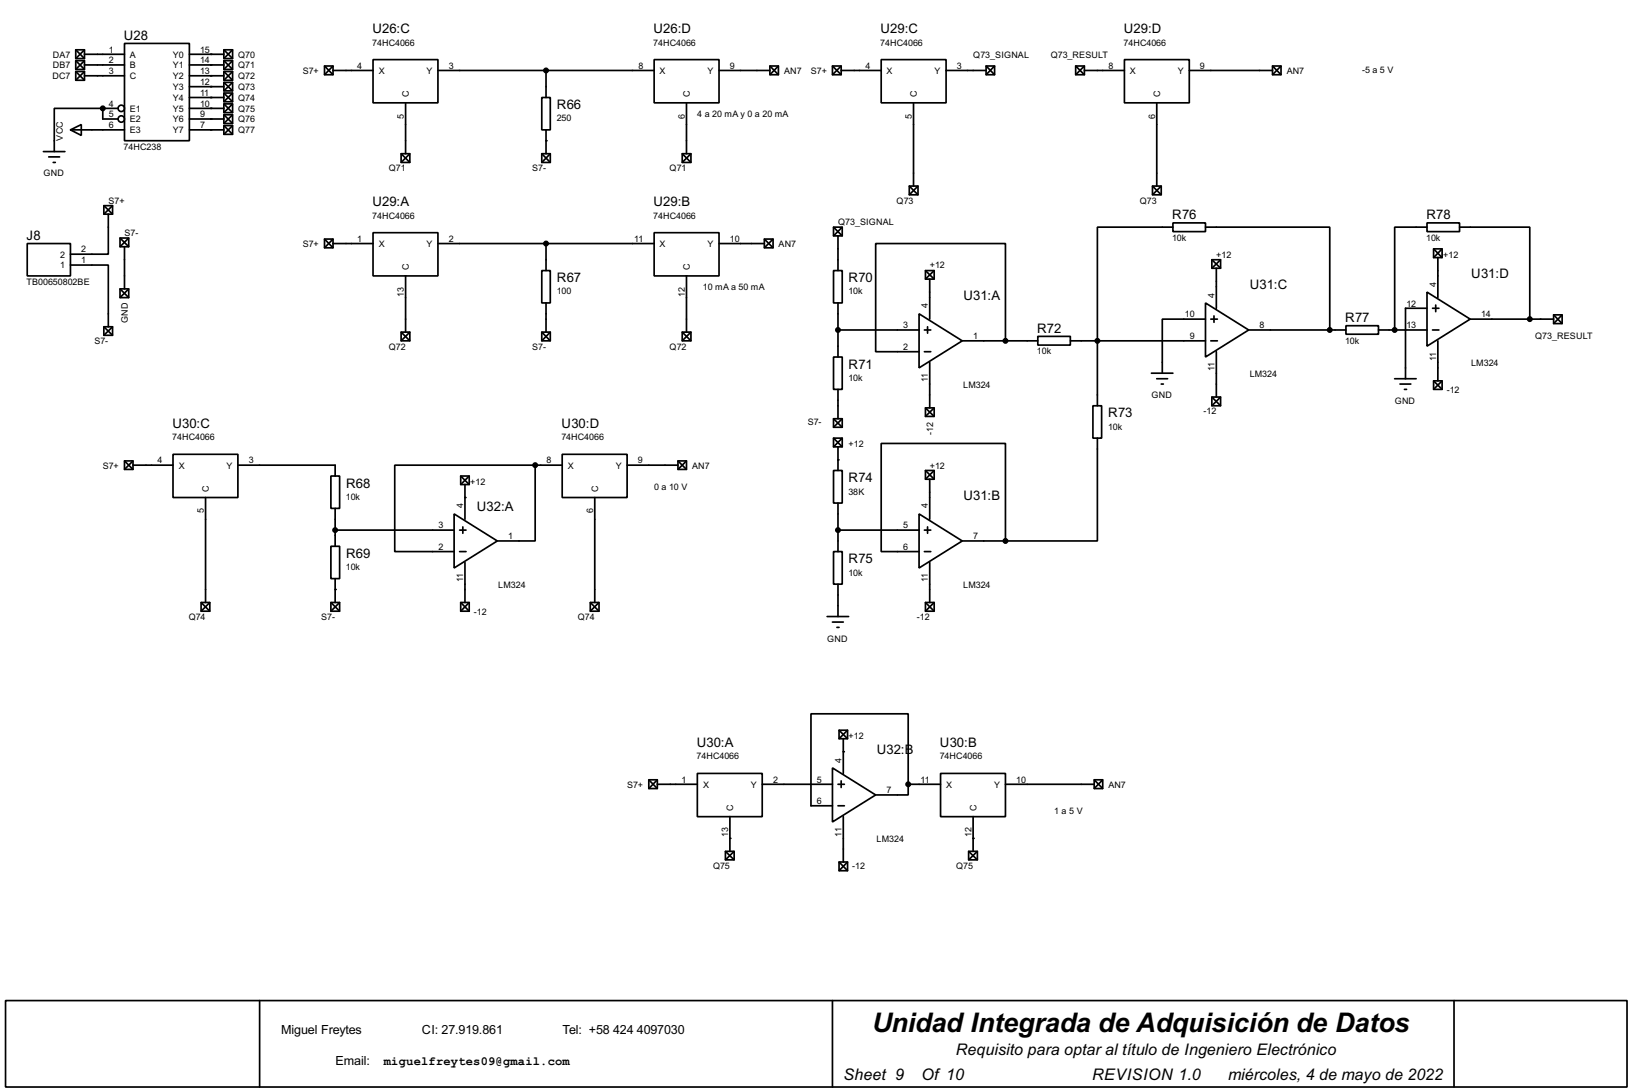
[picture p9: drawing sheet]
<svg xmlns="http://www.w3.org/2000/svg" width="383mm" height="256mm" viewBox="0 0 383 256" stroke-linecap="round" stroke-linejoin="round" font-family="sans-serif">
<g fill="none" stroke="#000" stroke-width=".4">
<path d="M17.8 11.7h2.1v2.1h-2.1zM17.8 14.3h2.1v2h-2.1zM17.8 16.8h2.1v2.1h-2.1zM17.8 11.7l2.1 2.1M17.8 14.3l2.1 2M17.8 16.8l2.1 2.1M19.9 12.8h9.4M19.9 15.3h9.4M19.9 17.8h9.4M19.9 11.7l-2.1 2.1M19.9 14.3l-2.1 2M19.9 16.8l-2.1 2.1"/>
<path d="M29.3 10.2h15.2v22.9h-15.2zM44.5 12.8h8.1M44.5 15.3h8.1M44.5 17.8h8.1M52.6 11.7h2.1v2.1h-2.1zM52.6 14.3h2.1v2h-2.1zM52.6 16.8h2.1v2.1h-2.1zM52.6 19.4h2.1v2h-2.1zM52.6 11.7l2.1 2.1M52.6 14.3l2.1 2M52.6 16.8l2.1 2.1M52.6 19.4l2.1 2"/>
<path d="M54.7 11.7l-2.1 2.1M54.7 14.3l-2.1 2M54.7 16.8l-2.1 2.1M54.7 19.4l-2.1 2M76.3 15.5h2v2.1h-2zM76.3 15.5l2 2.1M78.3 16.6h9.4M78.3 15.5l-2 2.1M87.7 14h15.2v10.2h-15.2zM102.9 16.6h50.8M128.3 16.6v6.3M153.7 14h15.3v10.2h-15.3z"/>
<path d="M169 16.6h11.9M180.9 15.5h2v2.1h-2zM180.9 15.5l2 2.1M182.9 15.5l-2 2.1M195.6 15.5h2.1v2.1h-2.1zM195.6 15.5l2.1 2.1M197.7 16.6h9.4M197.7 15.5l-2.1 2.1M207.1 14h15.2v10.2h-15.2zM222.3 16.6h9.4M231.7 15.5h2v2.1h-2zM231.7 15.5l2 2.1"/>
<path d="M233.7 15.5l-2 2.1M252.8 15.5h2v2.1h-2zM252.8 15.5l2 2.1M254.8 16.6h9.4M254.8 15.5l-2 2.1M264.2 14h15.3v10.2h-15.3zM279.5 16.6h19.5M299 15.5h2v2.1h-2zM299 15.5l2 2.1M301 15.5l-2 2.1M10.2 35.6h5.1M11.5 36.9h2.5"/>
<path d="M12.5 38.2h.5M16.6 30.5l2.5-1.2v2.5zM16.6 30.5h12.7M24.2 25.5h-11.4v10.1M24.2 25.5v2.5h3.5M24.2 25.5h3.5M44.5 30.5h8.1M44.5 20.4h8.1M44.5 22.9h8.1M44.5 25.5h8.1M44.5 28h8.1M52.6 21.9h2.1v2h-2.1z"/>
<path d="M52.6 24.4h2.1v2.1h-2.1zM52.6 27h2.1v2h-2.1zM52.6 29.5h2.1v2.1h-2.1zM52.6 21.9l2.1 2M52.6 24.4l2.1 2.1M52.6 27l2.1 2M52.6 29.5l2.1 2.1M54.7 21.9l-2.1 2M54.7 24.4l-2.1 2.1M54.7 27l-2.1 2M54.7 29.5l-2.1 2.1M94.3 36.1h2v2.1h-2z"/>
<path d="M94.3 36.1l2 2.1M95.3 24.2v11.9M96.3 36.1l-2 2.1M127.3 36.1h2v2.1h-2zM127.3 22.9h2v7.6h-2zM127.3 36.1l2 2.1M128.3 30.5v5.6M129.3 36.1l-2 2.1M160.3 36.1h2.1v2.1h-2.1zM160.3 36.1l2.1 2.1M161.3 24.2v11.9M162.4 36.1l-2.1 2.1"/>
<path d="M214.7 24.2v19.5M271.8 24.2v19.5M6.4 57.2h10.2v7.6h-10.2zM24.4 48.3h2.1v2h-2.1zM24.4 48.3l2.1 2M25.5 50.3v9.4h-8.9M26.5 48.3l-2.1 2M28.2 55.9h2.1v2.1h-2.1zM28.2 55.9l2.1 2.1M29.3 58v9.9M30.3 55.9l-2.1 2.1M76.3 56.2h2v2h-2z"/>
<path d="M76.3 56.2l2 2M78.3 57.2h9.4M78.3 56.2l-2 2M87.7 54.7h15.2v10.1h-15.2zM102.9 57.2h50.8M128.3 57.2v6.4M153.7 54.7h15.3v10.1h-15.3zM169 57.2h10.6M179.6 56.2h2.1v2h-2.1zM179.6 56.2l2.1 2M181.7 56.2l-2.1 2M195.9 53.4h2v2h-2z"/>
<path d="M195.9 53.4l2 2M196.9 55.4v8.2M197.9 53.4l-2 2M213.7 43.7h2v2.1h-2zM213.7 43.7l2 2.1M215.7 43.7l-2 2.1M270.8 43.7h2.1v2.1h-2.1zM270.8 43.7l2.1 2.1M272.9 43.7l-2.1 2.1M275.6 52.4h7.7v2h-7.7zM275.6 53.4h-17.7v41.9M283.3 53.4h29.2v24.1"/>
<path d="M335.3 52.4h7.7v2h-7.7zM335.3 53.4h-7.6v24.1M336.9 58.5h2v2h-2zM336.9 58.5l2 2M338.9 58.5l-2 2M343 53.4h16.5v21.6M16.6 62.3h8.9v14.5M24.4 76.8h2.1v2h-2.1zM24.4 76.8l2.1 2M26.5 76.8l-2.1 2M28.2 67.9h2.1v2h-2.1zM28.2 67.9l2.1 2"/>
<path d="M30.3 67.9l-2.1 2M94.3 78h2v2.1h-2zM94.3 78l2 2.1M95.3 64.8v13.2M96.3 78l-2 2.1M127.3 63.6h2v7.6h-2zM127.3 78h2v2.1h-2zM127.3 78l2 2.1M128.3 71.2v6.8M129.3 78l-2 2.1M160.3 78h2.1v2.1h-2.1zM160.3 78l2.1 2.1"/>
<path d="M161.3 64.8v13.2M162.4 78l-2.1 2.1M195.9 63.6h2v7.6h-2zM196.9 71.2v12.7M196.9 77.5h19.1M216 73.7l10.1 6.4-10.1 6.3zM217.2 77.5h1.5M217.5 63.6h2v2h-2zM217.5 63.6l2 2M218 76.8v1.5M218.5 65.6v9.4M219.5 63.6l-2 2"/>
<path d="M243.9 79h7.6v2.1h-7.6zM283.3 71.2l10.1 6.3-10.1 6.4zM283.3 75h-10.2v12.7M284.5 75h1.6M284.8 61h2v2h-2zM284.8 61l2 2M285.3 74.2v1.5M285.8 63v9.4M286.8 61l-2 2M293.4 77.5h22.9M316.3 76.5h7.6v2h-7.6zM323.9 77.5h11.4"/>
<path d="M335.3 68.6l10.2 6.4-10.2 6.3zM335.3 72.4h-5v16.6M336.6 77.5h1.5M336.6 72.4h1.5M337.4 71.7v1.5M337.9 60.5v9.4M345.5 75h19.6M365.1 74h2v2h-2zM365.1 74l2 2M367.1 74l-2 2M195.9 83.9h2v7.6h-2zM195.9 98.4h2v2h-2z"/>
<path d="M195.9 98.4l2 2M196.9 91.5v6.9M197.9 98.4l-2 2M217.2 82.6h1.5M217.5 95.8h2v2h-2zM217.5 95.8l2 2M218.5 85.1v10.7M219.5 95.8l-2 2M226.1 80.1h17.8M236.3 80.1v-22.9h-30.5v25.4h10.2M251.5 80.1h31.8M256.8 95.3h2.1v7.6h-2.1z"/>
<path d="M270.6 87.7h5M271.8 89h2.6M272.9 90.2h.5M284.5 80.1h1.6M284.8 93.3h2v2h-2zM284.8 93.3l2 2M285.8 82.6v10.7M286.8 93.3l-2 2M327.7 89h5.1M329 90.2h2.5M330 91.5h.5M336.9 89.5h2v2h-2z"/>
<path d="M336.9 89.5l2 2M337.9 80.1v9.4M338.9 89.5l-2 2M29.3 108.3h2v2h-2zM29.3 108.3l2 2M31.3 109.3h9.4M31.3 108.3l-2 2M40.7 106.7h15.2v10.2h-15.2zM48.3 116.9v24.6M55.9 109.3h22.9v2.5M77.8 111.8h2v7.6h-2zM78.8 119.4v8.9"/>
<path d="M108.3 111.8h2v2h-2zM108.3 111.8l2 2M109.3 113.8v8.2M110.3 111.8l-2 2M125.8 109.3h-33v20.3h13.9M125.8 109.3v17.8h-8.9M125.8 109.3h6.3M132.1 106.7h15.3v10.2h-15.3zM139.8 116.9v24.6M147.4 109.3h11.9M159.3 108.3h2v2h-2zM159.3 108.3l2 2"/>
<path d="M161.3 108.3l-2 2M195.9 110.5h2v7.7h-2zM195.9 102.9h2v2.1h-2zM195.9 102.9l2 2.1M196.9 105v5.5M196.9 118.2v11.4M197.9 102.9l-2 2.1M217.5 110.5h2v2.1h-2zM217.5 110.5l2 2.1M218.5 112.6v9.4M219.5 110.5l-2 2.1M257.9 102.9v24.2h-21.6"/>
<path d="M77.8 128.3h2v7.6h-2zM78.8 135.9v5.6M78.8 124.5h27.9M106.7 120.7l10.2 6.4-10.2 6.3zM108 124.5h1.5M108 129.6h1.5M108.8 123.8v1.5M109.3 132.1v9.4M195.9 129.6h2v7.6h-2zM196.9 137.2v7.6M196.9 124.5h19.1M216 120.7l10.1 6.4-10.1 6.3z"/>
<path d="M217.2 124.5h1.5M217.2 129.6h1.5M218 123.8v1.5M218.5 132.1v9.4M226.1 127.1h10.2M236.3 127.1v-22.9h-29.2v25.4h8.9M47.3 141.5h2v2.1h-2zM47.3 141.5l2 2.1M49.3 141.5l-2 2.1M77.8 141.5h2v2.1h-2zM77.8 141.5l2 2.1M79.8 141.5l-2 2.1"/>
<path d="M108.3 141.5h2v2.1h-2zM108.3 141.5l2 2.1M110.3 141.5l-2 2.1M138.7 141.5h2.1v2.1h-2.1zM138.7 141.5l2.1 2.1M140.8 141.5l-2.1 2.1M194.4 144.8h5M195.6 146.1h2.6M196.7 147.4h.5M217.5 141.5h2v2.1h-2zM217.5 141.5l2 2.1M219.5 141.5l-2 2.1"/>
<path d="M197.2 171.5h2v2h-2zM197.2 171.5l2 2M198.2 173.5v8.2M199.2 171.5l-2 2M152.5 183.2h2v2h-2zM152.5 183.2l2 2M154.5 184.2h9.4M154.5 183.2l-2 2M163.9 181.7h15.2v10.1h-15.2zM170.5 200h2v2h-2zM170.5 200l2 2M171.5 191.8v8.2"/>
<path d="M172.5 200l-2 2M179.1 184.2h16.5M195.6 180.4l10.2 6.3-10.2 6.4zM196.9 184.2h1.5M196.9 189.3h1.5M197.7 183.4v1.6M198.2 191.8v10.7M213.4 184.2v2.5h-7.6M213.4 184.2v-16.5h-22.8v21.6h5M213.4 184.2h7.6M221 181.7h15.3v10.1h-15.3zM227.6 200h2.1v2h-2.1z"/>
<path d="M227.6 200l2.1 2M228.7 191.8v8.2M229.7 200l-2.1 2M236.3 184.2h20.8M257.1 183.2h2v2h-2zM257.1 183.2l2 2M259.1 183.2l-2 2M197.2 202.5h2v2h-2zM197.2 202.5l2 2M199.2 202.5l-2 2M1.3 235h381v20.3h-381zM61 235v20.3"/>
<path d="M195.6 235v20.3M341.7 235v20.3"/>
<circle cx="28.5" cy="28" r=".75"/>
<circle cx="28.5" cy="25.5" r=".75"/>
</g>
<g fill="#000">
<circle cx="49.6" cy="17.8" r=".2"/>
<circle cx="49.6" cy="15.3" r=".2"/>
<circle cx="49.6" cy="12.8" r=".2"/>
<circle cx="24.2" cy="25.5" r=".2"/>
<circle cx="49.6" cy="20.4" r=".2"/>
<circle cx="49.6" cy="22.9" r=".2"/>
<circle cx="49.6" cy="25.5" r=".2"/>
<circle cx="49.6" cy="30.5" r=".2"/>
<circle cx="49.6" cy="28" r=".2"/>
<circle cx="128.3" cy="33.1" r=".2"/>
<circle cx="109.3" cy="116.9" r=".2"/>
<circle cx="196.9" cy="108" r=".2"/>
<circle cx="78.8" cy="138.5" r=".2"/>
<circle cx="198.2" cy="176.6" r=".2"/>
<circle cx="171.5" cy="196.9" r=".2"/>
<circle cx="228.7" cy="196.9" r=".2"/>
</g>
<g fill="#000" stroke="#000" stroke-width=".4">
<circle cx="128.3" cy="16.6" r=".5"/>
<circle cx="24.1" cy="25.5" r=".5"/>
<circle cx="128.3" cy="57.2" r=".5"/>
<circle cx="196.9" cy="77.5" r=".5"/>
<circle cx="312.4" cy="77.5" r=".5"/>
<circle cx="327.7" cy="77.5" r=".5"/>
<circle cx="359.4" cy="75" r=".5"/>
<circle cx="236.2" cy="80.1" r=".5"/>
<circle cx="257.8" cy="80.1" r=".5"/>
<circle cx="125.7" cy="109.3" r=".5"/>
<circle cx="78.7" cy="124.5" r=".5"/>
<circle cx="196.9" cy="124.5" r=".5"/>
<circle cx="236.2" cy="127.1" r=".5"/>
<circle cx="213.4" cy="184.2" r=".5"/>
</g>
<text font-size="7.1" x="204.9" y="242.3">Unidad Integrada de Adquisición de Datos</text>
<g font-size="4.2">
<text x="224.6" y="247.8">Requisito para optar al título de Ingeniero Electrónico</text>
<text x="198.2" y="253.7">Sheet 9</text>
<text x="216.5" y="253.7">Of 10</text>
<text x="256.6" y="253.7">REVISION 1.0</text>
<text x="288.6" y="253.7">miércoles, 4 de mayo de 2022</text>
</g>
<g font-size="3.5">
<text x="29.1" y="9.4">U28</text>
<text x="87.5" y="7.8">U26:C</text>
<text x="153.6" y="7.8">U26:D</text>
<text x="206.9" y="7.8">U29:C</text>
<text x="264.1" y="7.8">U29:D</text>
<text x="130.9" y="25.6">R66</text>
<text x="87.5" y="48.5">U29:A</text>
<text x="153.6" y="48.5">U29:B</text>
<text x="275.5" y="51.5">R76</text>
<text x="335.2" y="51.5">R78</text>
<text x="6.3" y="56.4">J8</text>
<text x="345.7" y="65.3">U31:D</text>
<text x="130.9" y="66.3">R67</text>
<text x="199.4" y="66.3">R70</text>
<text x="226.4" y="70.4">U31:A</text>
<text x="293.7" y="67.8">U31:C</text>
<text x="316.1" y="75.7">R77</text>
<text x="243.7" y="78.2">R72</text>
<text x="199.4" y="86.6">R71</text>
<text x="40.5" y="100.5">U30:C</text>
<text x="132" y="100.5">U30:D</text>
<text x="260.4" y="98">R73</text>
<text x="199.4" y="113.2">R74</text>
<text x="81.3" y="114.5">R68</text>
<text x="112.1" y="119.9">U32:A</text>
<text x="226.4" y="117.4">U31:B</text>
<text x="81.3" y="131">R69</text>
<text x="199.4" y="132.3">R75</text>
<text x="163.7" y="175.5">U30:A</text>
<text x="206" y="177.1">U32:B</text>
<text x="220.9" y="175.5">U30:B</text>
</g>
<g font-size="3.3">
<text x="66.1" y="242.8">Miguel Freytes</text>
<text x="99.2" y="242.8">CI: 27.919.861</text>
<text x="132.2" y="242.8">Tel: +58</text>
<text x="144.1" y="242.8">424</text>
<text x="149.7" y="242.8">4097030</text>
<text x="78.8" y="250.2">Email:</text>
</g>
<text font-size="3.2" x="90.2" y="250.2">miguelfreytes09@gmail.com</text>
<g font-size="2.4">
<text x="87.5" y="10.7">74HC4066</text>
<text x="153.5" y="10.7">74HC4066</text>
<text x="206.9" y="10.7">74HC4066</text>
<text x="264" y="10.7">74HC4066</text>
<text x="12.4" y="13.5">DA7</text>
<text x="12.4" y="16.1">DB7</text>
<text x="25.6" y="12.3">1</text>
<text x="25.6" y="14.8">2</text>
<text x="25.6" y="17.4">3</text>
<text x="30.5" y="13.5">A</text>
<text x="30.5" y="16.1">B</text>
<text x="40.6" y="13.5">Y0</text>
<text x="40.6" y="16.1">Y1</text>
<text x="47" y="12.3">15</text>
<text x="47" y="14.8">14</text>
<text x="47" y="17.4">13</text>
<text x="55.9" y="13.5">Q70</text>
<text x="55.9" y="16.1">Q71</text>
<text x="71.1" y="17.3">S7+</text>
<text x="84" y="16.2">4</text>
<text x="89" y="17.3">X</text>
<text x="100.2" y="17.3">Y</text>
<text x="105.5" y="16.2">3</text>
<text x="150" y="16.2">8</text>
<text x="155" y="17.3">X</text>
<text x="166.2" y="17.3">Y</text>
<text x="171.5" y="16.2">9</text>
<text x="184.2" y="17.3">AN7</text>
<text x="190.5" y="17.3">S7+</text>
<text x="203.4" y="16.2">4</text>
<text x="208.3" y="17.3">X</text>
<text x="219.6" y="17.3">Y</text>
<text x="224.8" y="16.2">3</text>
<text x="228.7" y="13.5">Q73_SIGNAL</text>
<text x="246.9" y="13.5">Q73_RESULT</text>
<text x="260.5" y="16.2">8</text>
<text x="265.5" y="17.3">X</text>
<text x="276.7" y="17.3">Y</text>
<text x="282" y="16.2">9</text>
<text x="302.3" y="17.3">AN7</text>
<text x="320.1" y="17.3">-5 a 5 V</text>
<text x="12.3" y="18.6">DC7</text>
<text x="30.5" y="18.6">C</text>
<text x="40.6" y="18.6">Y2</text>
<text x="40.6" y="21.2">Y3</text>
<text x="40.6" y="23.7">Y4</text>
<text x="47" y="20">12</text>
<text x="47" y="22.5">11</text>
<text x="55.9" y="18.6">Q72</text>
<text x="55.9" y="21.2">Q73</text>
<text x="55.9" y="23.7">Q74</text>
<text x="96.1" y="22.9" transform="rotate(-90 96.1 22.9)">C</text>
<text x="162.1" y="22.9" transform="rotate(-90 162.1 22.9)">C</text>
<text x="215.5" y="22.9" transform="rotate(-90 215.5 22.9)">C</text>
<text x="272.6" y="22.9" transform="rotate(-90 272.6 22.9)">C</text>
<text x="25.6" y="27.5">5</text>
<text x="25.6" y="25">4</text>
<text x="30.5" y="28.8">E2</text>
<text x="30.5" y="26.2">E1</text>
<text x="40.6" y="26.2">Y5</text>
<text x="40.6" y="28.8">Y6</text>
<text x="47" y="25">10</text>
<text x="47" y="27.5">9</text>
<text x="55.9" y="26.2">Q75</text>
<text x="55.9" y="28.8">Q76</text>
<text x="94.9" y="27.9" transform="rotate(-90 94.9 27.9)">5</text>
<text x="130.8" y="28.5">250</text>
<text x="160.9" y="27.8" transform="rotate(-90 160.9 27.8)">6</text>
<text x="163.9" y="27.5">4 a 20 mA y 0 a 20 mA</text>
<text x="214.3" y="27.9" transform="rotate(-90 214.3 27.9)">5</text>
<text x="271.4" y="27.9" transform="rotate(-90 271.4 27.9)">6</text>
<text x="14.8" y="33" transform="rotate(-90 14.8 33)">VCC</text>
<text x="25.6" y="30.1">6</text>
<text x="29.1" y="35.3">74HC238</text>
<text x="30.5" y="31.3">E3</text>
<text x="40.6" y="31.3">Y7</text>
<text x="47" y="30.1">7</text>
<text x="55.9" y="31.3">Q77</text>
<text x="10.2" y="41.5">GND</text>
<text x="91.3" y="40.2">Q71</text>
<text x="125" y="40.2">S7-</text>
<text x="157.3" y="40.2">Q71</text>
<text x="25.5" y="47.8">S7+</text>
<text x="210.7" y="47.8">Q73</text>
<text x="267.8" y="47.8">Q73</text>
<text x="87.5" y="51.4">74HC4066</text>
<text x="153.5" y="51.4">74HC4066</text>
<text x="196.9" y="52.9">Q73_SIGNAL</text>
<text x="19.1" y="59.3">2</text>
<text x="29.3" y="55.4">S7-</text>
<text x="71.1" y="58">S7+</text>
<text x="84" y="56.8">1</text>
<text x="89" y="58">X</text>
<text x="100.2" y="58">Y</text>
<text x="105.5" y="56.8">2</text>
<text x="149" y="56.8">11</text>
<text x="155" y="58">X</text>
<text x="166.2" y="58">Y</text>
<text x="171.5" y="56.8">10</text>
<text x="182.9" y="58">AN7</text>
<text x="275.4" y="56.6">10k</text>
<text x="335.1" y="56.6">10k</text>
<text x="14.1" y="63.1">1</text>
<text x="14.1" y="60.5">2</text>
<text x="19.1" y="61.9">1</text>
<text x="96.1" y="63.5" transform="rotate(-90 96.1 63.5)">C</text>
<text x="162.1" y="63.5" transform="rotate(-90 162.1 63.5)">C</text>
<text x="218.5" y="63.1">+12</text>
<text x="285.8" y="60.5">+12</text>
<text x="339.1" y="60.5">+12</text>
<text x="6.2" y="67">TB00650802BE</text>
<text x="94.9" y="69.7" transform="rotate(-90 94.9 69.7)">13</text>
<text x="130.8" y="69.1">100</text>
<text x="160.9" y="69.7" transform="rotate(-90 160.9 69.7)">12</text>
<text x="165.2" y="68.1">10 mA a 50 mA</text>
<text x="199.4" y="69.1">10k</text>
<text x="285.4" y="69.9" transform="rotate(-90 285.4 69.9)">4</text>
<text x="330.5" y="72">12</text>
<text x="337.5" y="67.4" transform="rotate(-90 337.5 67.4)">4</text>
<text x="30.1" y="75.9" transform="rotate(-90 30.1 75.9)">GND</text>
<text x="212.3" y="77.1">3</text>
<text x="218" y="72.4" transform="rotate(-90 218 72.4)">4</text>
<text x="278.4" y="74.6">10</text>
<text x="296" y="77.1">8</text>
<text x="330.5" y="77.1">13</text>
<text x="348" y="74.6">14</text>
<text x="22.2" y="80.8">S7-</text>
<text x="91.3" y="82.1">Q72</text>
<text x="125" y="82.1">S7-</text>
<text x="157.3" y="82.1">Q72</text>
<text x="212.3" y="82.2">2</text>
<text x="228.7" y="79.7">1</text>
<text x="243.7" y="83.3">10k</text>
<text x="279.6" y="79.7">9</text>
<text x="316.1" y="80.7">10k</text>
<text x="360.7" y="79.6">Q73_RESULT</text>
<text x="199.4" y="89.5">10k</text>
<text x="218.1" y="89.8" transform="rotate(-90 218.1 89.8)">11</text>
<text x="285.4" y="87.3" transform="rotate(-90 285.4 87.3)">11</text>
<text x="293.6" y="88.6">LM324</text>
<text x="337.5" y="84.8" transform="rotate(-90 337.5 84.8)">11</text>
<text x="345.7" y="86.1">LM324</text>
<text x="226.3" y="91.2">LM324</text>
<text x="270.6" y="93.6">GND</text>
<text x="327.7" y="94.8">GND</text>
<text x="340" y="92.3">-12</text>
<text x="189.8" y="99.9">S7-</text>
<text x="260.4" y="100.9">10k</text>
<text x="282.8" y="97.4">-12</text>
<text x="40.5" y="103.5">74HC4066</text>
<text x="131.9" y="103.5">74HC4066</text>
<text x="199.4" y="105">+12</text>
<text x="219.3" y="102.1" transform="rotate(-90 219.3 102.1)">-12</text>
<text x="24.1" y="110.1">S7+</text>
<text x="37" y="108.9">4</text>
<text x="42" y="110.1">X</text>
<text x="53.2" y="110.1">Y</text>
<text x="58.5" y="108.9">3</text>
<text x="110.5" y="113.9">+12</text>
<text x="128.4" y="108.9">8</text>
<text x="133.4" y="110.1">X</text>
<text x="144.7" y="110.1">Y</text>
<text x="149.9" y="108.9">9</text>
<text x="162.6" y="110.1">AN7</text>
<text x="218.5" y="110.1">+12</text>
<text x="49.1" y="115.6" transform="rotate(-90 49.1 115.6)">C</text>
<text x="81.3" y="117.4">10k</text>
<text x="108.8" y="119.4" transform="rotate(-90 108.8 119.4)">4</text>
<text x="140.6" y="115.6" transform="rotate(-90 140.6 115.6)">C</text>
<text x="153.7" y="115.1">0 a 10 V</text>
<text x="199.4" y="116.2">38K</text>
<text x="218" y="119.4" transform="rotate(-90 218 119.4)">4</text>
<text x="47.9" y="120.6" transform="rotate(-90 47.9 120.6)">5</text>
<text x="103" y="124.1">3</text>
<text x="139.4" y="120.5" transform="rotate(-90 139.4 120.5)">6</text>
<text x="212.3" y="124.1">5</text>
<text x="103" y="129.2">2</text>
<text x="119.4" y="126.7">1</text>
<text x="212.3" y="129.2">6</text>
<text x="228.7" y="126.7">7</text>
<text x="81.3" y="133.9">10k</text>
<text x="108.9" y="136.8" transform="rotate(-90 108.9 136.8)">11</text>
<text x="199.4" y="135.2">10k</text>
<text x="218" y="136.8" transform="rotate(-90 218 136.8)">11</text>
<text x="117.1" y="138.1">LM324</text>
<text x="226.3" y="138.1">LM324</text>
<text x="44.3" y="145.6">Q74</text>
<text x="75.5" y="145.6">S7-</text>
<text x="111.4" y="144.4">-12</text>
<text x="135.8" y="145.6">Q74</text>
<text x="215.5" y="145.6">-12</text>
<text x="194.4" y="150.7">GND</text>
<text x="199.4" y="173.6">+12</text>
<text x="163.7" y="178.4">74HC4066</text>
<text x="197.8" y="179.1" transform="rotate(-90 197.8 179.1)">4</text>
<text x="220.8" y="178.4">74HC4066</text>
<text x="147.3" y="185">S7+</text>
<text x="160.2" y="183.8">1</text>
<text x="165.2" y="185">X</text>
<text x="176.4" y="185">Y</text>
<text x="181.7" y="183.8">2</text>
<text x="191.9" y="183.8">5</text>
<text x="216.3" y="183.8">11</text>
<text x="222.3" y="185">X</text>
<text x="233.6" y="185">Y</text>
<text x="238.8" y="183.8">10</text>
<text x="260.4" y="185">AN7</text>
<text x="172.3" y="190.5" transform="rotate(-90 172.3 190.5)">C</text>
<text x="191.9" y="188.9">6</text>
<text x="208.3" y="186.3">7</text>
<text x="229.5" y="190.5" transform="rotate(-90 229.5 190.5)">C</text>
<text x="247.7" y="191.3">1 a 5 V</text>
<text x="171.1" y="196.7" transform="rotate(-90 171.1 196.7)">13</text>
<text x="197.8" y="196.5" transform="rotate(-90 197.8 196.5)">11</text>
<text x="206" y="197.8">LM324</text>
<text x="228.3" y="196.7" transform="rotate(-90 228.3 196.7)">12</text>
<text x="167.5" y="204.1">Q75</text>
<text x="200.3" y="204.1">-12</text>
<text x="224.7" y="204.1">Q75</text>
</g>
</svg>
